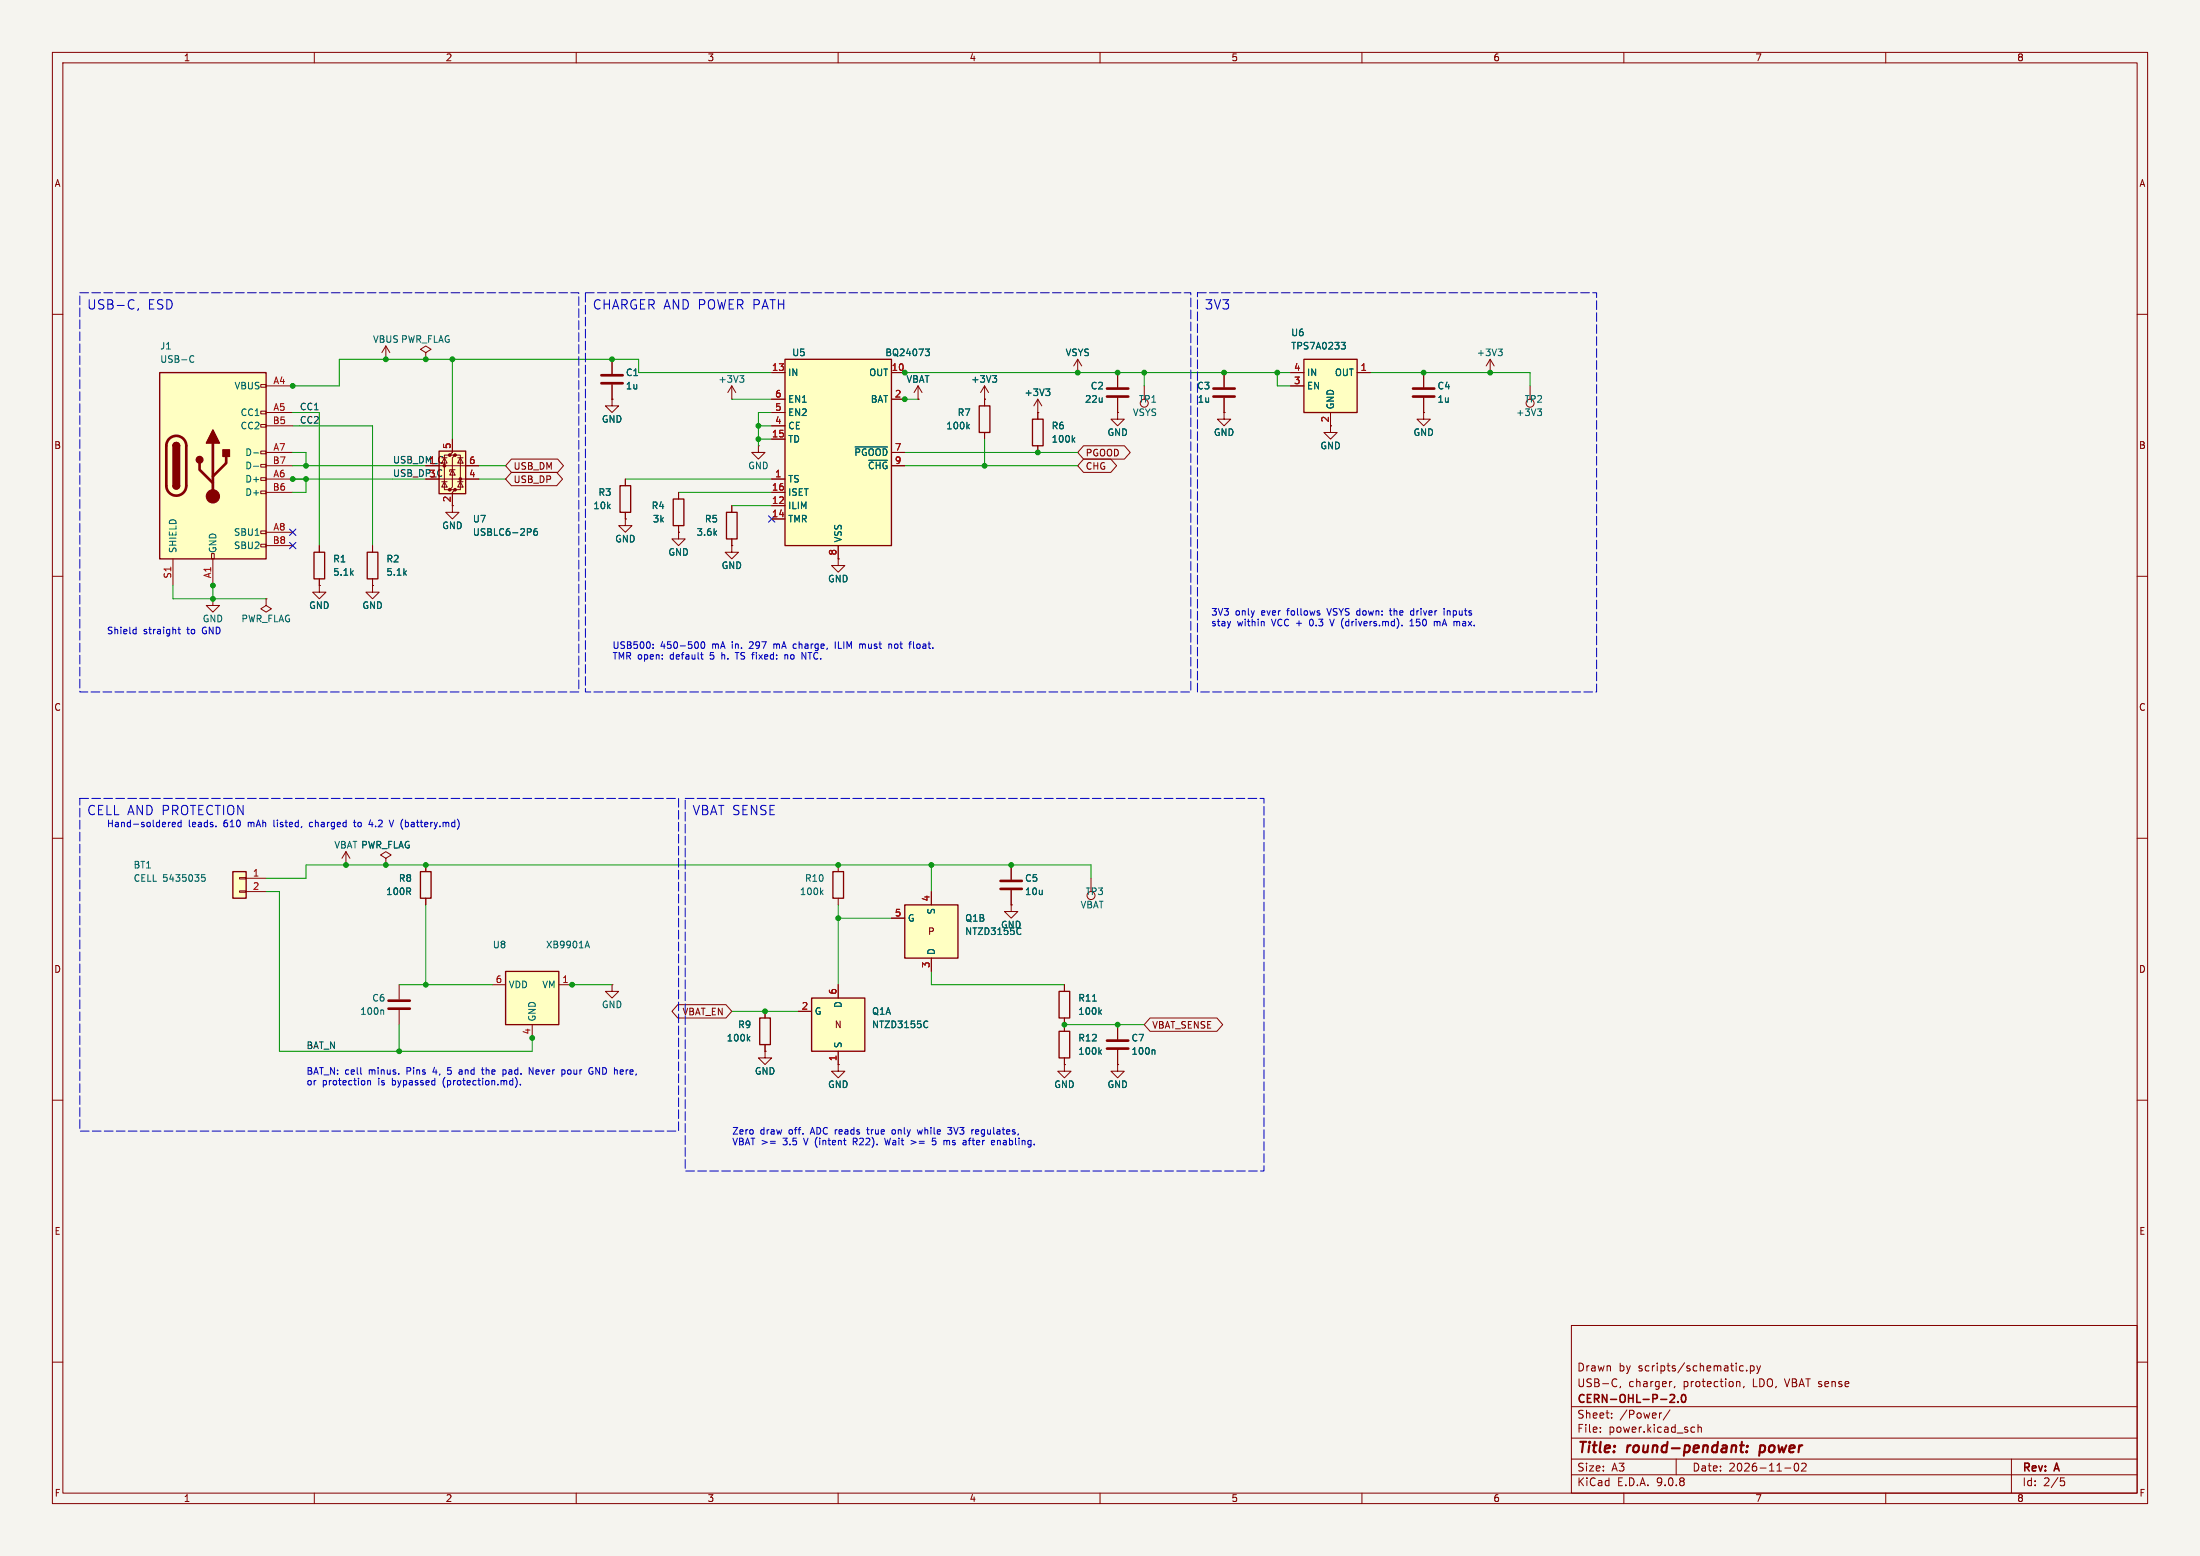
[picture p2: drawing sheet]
<svg xmlns="http://www.w3.org/2000/svg" width="420mm" height="297mm" viewBox="0 0 420 297" stroke-linecap="round" stroke-linejoin="round" font-family="sans-serif">
<path d="M0 0h420v297h-420z" fill="#f5f4ef" stroke="#f5f4ef" stroke-width=".19"/>
<g fill="none" stroke="#840000" stroke-width=".19">
<path d="M10 10h400v277h-400zM12 12h396v273h-396zM60 10v2M110 10v2M160 10v2M210 10v2M260 10v2M310 10v2M360 10v2M10 60h2M116.8 76.2v1.3h1.3l-1.3 1.2-1.2-1.2h1.2M116.8 76.2h.1"/>
<path d="M139.7 76.2h.1M139.7 73.7l-.8 1.2M139.7 73.7l.8 1.2M139.7 73.7v2.5M205.7 71.1h.1M205.7 68.6l-.7 1.3M205.7 68.6l.8 1.3M205.7 68.6v2.5M218.4 73.7v2.5M408 60h2M119.4 99.1v1.2h1.2l-1.2 1.3-1.3-1.3h1.3M119.4 99.1h.1"/>
<path d="M129.5 94v1.3M139.7 96.5v1.3M144.8 85.1v1.3h1.2l-1.2 1.2-1.3-1.2h1.3M144.8 85.1h.1M10 110h2M129.5 100.3v1.3M139.7 104.1v1.3h1.3l-1.3 1.3-1.3-1.3h1.3M139.7 104.1h.1M139.7 102.9v1.2M160 106.7v1.3h1.3l-1.3 1.2-1.3-1.2h1.3M160 106.7h.1M408 110h2"/>
<path d="M10 160h2M408 160h2M10 210h2M408 210h2M300 253h108v32h-108zM10 260h2M300 278.5h108M300 274.5h108M300 268.5h108M305.5 273.2v.2M305.5 272.5v.1M307.7 270.5v.2"/>
<path d="M307.7 269.8v.1M308.6 263.3h.1M308.7 264.5l-.1 .1M309.4 264.6l-.2 .3M317.2 269.7l-.3 .1M318.8 269.1l-1.3 1.9M319 263.7h.2M319.7 264.6l-.1 .3M320 278.5v3M323.1 272.4l.4 .1M323.5 273.3l-.4 .1M324.2 272.5l.2-.1 .3 .1 .1 .9"/>
<path d="M324.2 271.9v1.5M331.6 263.8h.5l.1 .9M332.2 261.6h.6M332.2 260.8h.6M332.9 264.6l-.1 .3M333.4 261.5v.2M334.2 260.8l.4-.1 .3 .3-.2 .6h-.5M334.2 260.7v1.5M335.4 260.7l.3 1M335.7 261.7l-.3 .5M336.1 260.7l-.4 1M342.7 279.4a.81 .81 0 0 0 .3 1.4l.2-.2 .2-.4-.2-.8"/>
<path d="M344.7 279.4v.5l-.8 .9h.9M384 278.5v6.5M408 260h2M60 285v2M110 285v2M160 285v2M210 285v2M260 285v2M300 281.5h108M310 285v2M340.7 280.2h1.2M360 285v2"/>
<path d="M393.4 282.1h.7M393.5 282.7h.4l.3 .2-.2 .6-.5 .1"/>
<circle cx="218.4" cy="77" r=".76"/>
</g>
<path d="M332.2 275.9h.7M332.5 275.2l-.2 1.7 .1 .2 .4 .1M333.5 277l-.1 .2M333.6 276v.2M336.1 275.9l-.3 2" fill="none" stroke="#840000" stroke-width=".4"/>
<path d="M318.8 266.3l.6-.1 .2 .1 .1 .3-.9 1.1h.9M320.3 267.5v.2M321.1 266.3l.2-.1a.8 .8 0 0 1 .5 .7 .8 .8 0 0 1-.5 .8l-.2-.2-.1-.4z" fill="none" stroke="#840000" stroke-width=".3"/>
<path d="M128.5 95.3h2.1v5h-2.1zM138.7 97.8h2v5.1h-2z" fill="none" stroke="#840000" stroke-width=".25"/>
<path d="M141.2 71.7h.8l-.4 .5M141.8 72.2l.2 .2v.3l-.2 .3" fill="none" stroke="#006464" stroke-width=".19"/>
<path d="M172.7 172.7h10.2v10.2h-10.2z" fill="#ffffc2"/>
<path d="M118.4 92.7h2v5.1h-2zM197.1 80h2v5.1h-2zM172.7 172.7h10.2v10.2h-10.2z" fill="none" stroke="#840000" stroke-width=".25"/>
<path d="M116.8 68.6v2.8M116.8 73.4v2.8M198.1 78.7v1.3M119.4 91.4v1.3M119.4 97.8v1.3M198.1 85.1v1.3M170.2 175.3h2.5M177.8 170.2v2.5M177.8 182.9v2.5" fill="none" stroke="#840000" stroke-width=".19"/>
<path d="M204.8 83.9l.4 .5M205.2 83.6l-.5 .4M194.9 178.3l-.4 .1" fill="none" stroke="#006464" stroke-width=".19"/>
<path d="M114.8 71.6h4.1M114.8 73.2h4.1" fill="none" stroke="#840000" stroke-width=".51"/>
<path d="M149.9 68.6h20.3v35.5h-20.3z" fill="#ffffc2"/>
<path d="M149.9 68.6h20.3v35.5h-20.3zM186.9 77.5h2.1v5.1h-2.1zM145 194.3h2.1v5.1h-2.1z" fill="none" stroke="#840000" stroke-width=".25"/>
<g fill="none" stroke="#840000" stroke-width=".19">
<path d="M147.3 71.1h2.6M147.3 76.2h2.6M147.3 78.7h2.6M170.2 71.1h2.5M170.2 76.2h2.5M175.3 76.2h.1M175.3 73.7l-.8 1.2M175.3 73.7l.7 1.2M175.3 73.7v2.5M188 76.2h.1M188 73.7v3.8M188 73.7l-.8 1.2"/>
<path d="M188 73.7l.7 1.2M198.1 78.7h.1M198.1 76.2l-.7 1.3M198.1 76.2l.8 1.3M198.1 76.2v2.5M147.3 81.3h2.6M147.3 83.8h2.6M147.3 91.4h2.6M147.3 94h2.6M147.3 96.5h2.6M147.3 99.1h2.6M170.2 86.4h2.5"/>
<path d="M170.2 88.9h2.5M188 82.6v1.2M160 104.1v2.6M73.7 163.8l1-.6-1-.6-1.1 .6 1.1 .6v1.3M73.7 165.1h.1M193 165.1v2.8M193 169.9v2.8M76.2 188v2.8M76.2 192.8v2.8M116.8 188v1.2h1.3l-1.3 1.3-1.2-1.3h1.2M116.8 188h.1M146 193v1.3"/>
<path d="M146 199.4v1.3M146 200.7v1.2h1.3l-1.3 1.3-1.2-1.3h1.2M146 200.7h.1"/>
</g>
<path d="M176.6 66.6h.8l-.4 .5 .4 .1v.4l-.2 .3h-.4M189.5 71.7h.8l-.5 .5M190 72.2l.3 .2v.3l-.3 .3M199.6 74.2h.8l-.4 .5M200.2 74.7l.2 .3v.3l-.2 .2M163.2 85.3h6.2M165.8 87.9h3.6M184.7 81.4l.4 .5M185.1 81l-.5 .5M73.1 192.8l.1 .2v.6M142.8 198.2l.4 .5M143.2 197.9l-.5 .4" fill="none" stroke="#006464" stroke-width=".19"/>
<path d="M191 168.1h4.1M191 169.7h4.1M74.2 191h4M74.2 192.5h4" fill="none" stroke="#840000" stroke-width=".51"/>
<path d="M96.5 185.4h10.2v10.2h-10.2z" fill="#ffffc2"/>
<path d="M159 166.4h2v5.1h-2zM96.5 185.4h10.2v10.2h-10.2zM202.2 189.2h2v5.1h-2zM202.2 196.9h2v5h-2z" fill="none" stroke="#840000" stroke-width=".25"/>
<g fill="none" stroke="#840000" stroke-width=".19">
<path d="M73.7 68.6h.1M73.7 66l-.8 1.3M73.7 66l.7 1.3M73.7 66v2.6M81.3 67.3l1-.6-1-.7-1 .7 1 .6v1.3M81.3 68.6h.1M129.5 101.6v1.3h1.3l-1.3 1.2-1.2-1.2h1.2M129.5 101.6h.1M160 165.1v1.3M160 171.5v1.2M193 172.7v1.3h1.3l-1.3 1.3-1.2-1.3h1.2M193 172.7h.1"/>
<path d="M208.3 167.6v2.6M94 188h2.5M101.6 195.6v2.5M106.7 188h2.5M203.2 188v1.2M203.2 194.3v2.6M213.4 195.6v2.8M203.2 203.2v1.3h1.3l-1.3 1.2-1.3-1.2h1.3M203.2 203.2h.1M203.2 201.9v1.3M213.4 200.4v2.8"/>
<circle cx="208.3" cy="170.9" r=".76"/>
</g>
<path d="M112.1 179.6l.4 1.3M156.8 170.3l.3 .5M157.1 169.9l-.5 .5M111.8 180.6h.6M208.6 191.1h.7M209.9 193.1l.4 .5M210.3 192.8l-.5 .5M209.9 200.8l.4 .4M210.3 200.4l-.5 .5M220.3 200.4l.2 .2v.6" fill="none" stroke="#006464" stroke-width=".19"/>
<path d="M211.3 198.6h4.1M211.3 200.2h4.1" fill="none" stroke="#840000" stroke-width=".51"/>
<path d="M154.9 190.5h10.2v10.2h-10.2z" fill="#ffffc2"/>
<path d="M59.9 105.4h2.1v5.1h-2.1zM70.1 105.4h2v5.1h-2zM154.9 190.5h10.2v10.2h-10.2z" fill="none" stroke="#840000" stroke-width=".25"/>
<g fill="none" stroke="#840000" stroke-width=".19">
<path d="M284.5 71.1h.1M284.5 68.6l-.8 1.3M284.5 68.6l.7 1.3M284.5 68.6v2.5M86.4 96.5v1.3h1.2l-1.2 1.3-1.3-1.3h1.3M61 111.8v1.2h1.2l-1.2 1.3-1.3-1.3h1.3M61 111.8h.1M61 104.1v1.3M61 110.5v1.3M71.1 111.8v1.2h1.3l-1.3 1.3-1.3-1.3h1.3M71.1 111.8h.1M71.1 104.1v1.3"/>
<path d="M71.1 110.5v1.3M66 165.1h.1M66 162.6l-.7 1.2M66 162.6l.8 1.2M66 162.6v2.5M152.4 193h2.5M160 188v2.5M160 203.2v1.3h1.3l-1.3 1.2-1.3-1.2h1.3M160 203.2h.1M160 200.7v2.5M213.4 203.2v1.3h1.2l-1.2 1.2-1.3-1.2h1.3M213.4 203.2h.1"/>
</g>
<path d="M286 66.6h.8l-.4 .5M286.5 67.1l.3 .2v.3l-.3 .3M176.8 194.9l.3 .1M177.1 196l-.3 .2" fill="none" stroke="#006464" stroke-width=".19"/>
<path d="M83.8 86.1h5.1v8.1h-5.1z" fill="#ffffc2"/>
<g fill="#840000" stroke="#840000" stroke-width=".19">
<circle cx="85.9" cy="86.9" r=".25"/>
<circle cx="85.9" cy="93.5" r=".25"/>
<circle cx="86.9" cy="86.9" r=".25"/>
<circle cx="86.9" cy="93.5" r=".25"/>
<circle cx="87.9" cy="91.4" r=".25"/>
</g>
<g fill="none" stroke="#840000" stroke-width=".19">
<path d="M83.8 88.9h7.6M83.8 91.4h7.6M84.3 91.9h1M84.3 87.4h1M84.8 87.4l.5 1h-1zM84.8 91.9l.5 1.1h-1zM85.9 86.9h-1.1v6.6h1.1M86.4 83.8v2.6l-.5 .5h1l-.5 .5v5.6l-.5 .5h1l-.5 .5v2.5M86.4 89.7l.5 1h-1zM86.9 89.7h-1v.3M86.9 86.9h1v6.6h-1M87.4 91.9h1"/>
<path d="M87.4 87.4h1M87.9 87.4l.5 1h-1zM87.9 91.9l.5 1.1h-1z"/>
</g>
<path d="M83.8 86.1h5.1v8.1h-5.1z" fill="none" stroke="#840000" stroke-width=".25"/>
<path d="M101.3 101l.1 .2-.1 .3M102.5 100.9l-.4 .1a.86 .86 0 0 0 0 1.2l.5-.1v-.5l-.2-.2-.4 .1-.1 .1" fill="none" stroke="#006464" stroke-width=".19"/>
<path d="M30.5 71.1h20.3v35.6h-20.3z" fill="#ffffc2"/>
<g fill="none" stroke="#840000" stroke-width=".19">
<path d="M49.8 73.4h1v.5h-1zM49.8 78.5h1v.5h-1zM50.8 73.7h5.1M50.8 78.7h5.1M233.7 78.7v1.3h1.2l-1.2 1.3-1.3-1.3h1.3M233.7 78.7h.1M233.7 71.1v2.8M233.7 75.9v2.8M292.1 73.7v2.5M49.8 81h1v.5h-1zM49.8 86.1h1v.5h-1zM49.8 88.6h1v.6h-1z"/>
<path d="M49.8 91.2h1v.5h-1zM49.8 93.7h1v.5h-1zM50.8 81.3h5.1M50.8 86.4h5.1M50.8 88.9h5.1M50.8 91.4h5.1M50.8 94h5.1M254 81.3v1.3h1.3l-1.3 1.2-1.3-1.2h1.3M33 106.7v5.1M40.4 105.7h.5v1h-.5zM40.6 114.3v1.3h1.3l-1.3 1.2-1.2-1.2h1.2M40.6 114.3h.1"/>
<path d="M40.6 106.7v5.1M49.8 101.3h1v.6h-1zM49.8 103.9h1v.5h-1zM50.8 101.6h5.1M50.8 104.1h5.1M81.3 165.1v1.3M81.3 171.5v1.2"/>
<circle cx="292.1" cy="77" r=".76"/>
</g>
<path d="M30.5 71.1h20.3v35.6h-20.3zM33 85.1a.64 .64 0 0 1 .7-.6 .64 .64 0 0 1 .6 .6M33 92.7a.64 .64 0 0 0 .7 .6 .64 .64 0 0 0 .6-.6M80.3 166.4h2v5.1h-2z" fill="none" stroke="#840000" stroke-width=".25"/>
<path d="M231.6 74.2h4.1M231.6 75.7h4.1M32.3 83.8a1.9 1.9 0 0 1 2.1-.5 1.9 1.9 0 0 1 1.2 1.8v7.6a1.91 1.91 0 0 1-1.9 1.9 1.91 1.91 0 0 1-2-1.9l.1-7.8 .1-.6zM38.1 88.4v1.3l2.5 2.5M40.6 84.6v10.1M43.2 87.1v1.3l-2.6 2.5" fill="none" stroke="#840000" stroke-width=".51"/>
<g fill="#840000" stroke="#840000" stroke-width=".25">
<path d="M33 85.1h1.3v7.6h-1.3z"/>
<path d="M33.2 84.6a.64 .64 0 0 1 .7-.1 .64 .64 0 0 1 .4 .6h-1.3z"/>
<path d="M33 92.7h1.3a.64 .64 0 0 1-.6 .6 .64 .64 0 0 1-.7-.6z"/>
<path d="M40.6 82l1.3 2.6h-2.5z"/>
<path d="M42.5 85.9h1.3v1.2h-1.3z"/>
<circle cx="38.1" cy="87.8" r=".63"/>
</g>
<circle cx="40.6" cy="94.7" r="1.27" fill="#840000" stroke="#840000" stroke-width=".19"/>
<path d="M36.5 68h.5M37 69l-.5 .1M293.5 78h.8l-.4 .5M294 78.5l.3 .3v.3l-.3 .2M48.4 86.5h1M48.4 89h1" fill="none" stroke="#006464" stroke-width=".19"/>
<path d="M248.9 68.6h10.2v10.1h-10.2z" fill="#ffffc2"/>
<path d="M248.9 68.6h10.2v10.1h-10.2z" fill="none" stroke="#840000" stroke-width=".25"/>
<path d="M213.4 78.7v1.3h1.2l-1.2 1.3-1.3-1.3h1.3M213.4 78.7h.1M246.4 71.1h2.5M246.4 73.7h2.5M254 78.7v2.6M259.1 71.1h2.5M271.8 78.7v1.3h1.2l-1.2 1.3-1.3-1.3h1.3M271.8 78.7h.1M50.8 114.3v1.3l1 .6-1 .6-1-.6 1-.6M50.8 114.3h.1" fill="none" stroke="#840000" stroke-width=".19"/>
<path d="M256 65.3h.8l-.4 .5 .4 .2v.4l-.2 .2h-.4" fill="none" stroke="#006464" stroke-width=".19"/>
<path d="M44.4 166.4h2.6v5.1h-2.6z" fill="#ffffc2"/>
<path d="M44.4 166.4h2.6v5.1h-2.6z" fill="none" stroke="#840000" stroke-width=".25"/>
<g fill="none" stroke="#840000" stroke-width=".19">
<path d="M116.8 76.2h.1M116.8 68.6v2.8M116.8 73.4v2.8M147.3 71.1h2.6M147.3 76.2h2.6M147.3 78.7h2.6M170.2 71.1h2.5M170.2 76.2h2.5M175.3 76.2h.1M188 76.2h.1M188 76.2v1.3M198.1 78.7h.1"/>
<path d="M198.1 78.7v1.3M205.7 71.1h.1M213.4 78.7h.1M213.4 71.1v2.8M213.4 75.9v2.8M233.7 78.7h.1M233.7 71.1v2.8M233.7 75.9v2.8M246.4 71.1h2.5M246.4 73.7h2.5M254 78.7v2.6M259.1 71.1h2.5"/>
<path d="M271.8 78.7h.1M271.8 71.1v2.8M271.8 75.9v2.8M86.4 83.8v2.6M86.4 94v2.5M88.9 88.9h2.5M88.9 91.4h2.5M97.6 87.6h8.9l1.1 1.3-1.1 1.3h-8.9l-1.1-1.3zM97.6 90.2h8.7l1.1 1.2-1.1 1.3h-8.7l-1.1-1.3zM119.4 99.1h.1M119.4 91.4v1.3M119.4 97.8v1.3"/>
<path d="M129.5 94v1.3M139.7 96.5v1.3M147.3 91.4h2.6M147.3 81.3h2.6M147.3 83.8h2.6M147.3 94h2.6M147.3 96.5h2.6M147.3 99.1h2.6M170.2 88.9h2.5M170.2 86.4h2.5M188 82.6v1.2M198.1 85.1v1.3"/>
<path d="M206.9 87.6h5.2l1.1 1.3-1.1 1.3h-5.2l-1.2-1.3zM206.9 85.1h7.8l1.1 1.3-1.1 1.2h-7.8l-1.2-1.2zM61 111.8h.1M61 104.1v1.3M61 110.5v1.3M71.1 111.8h.1M71.1 104.1v1.3M71.1 110.5v1.3M129.5 101.6h.1M129.5 100.3v1.3M139.7 104.1h.1M139.7 102.9v1.2"/>
<path d="M160 106.7h.1M160 104.1v2.6M45.7 167.5h1.3v.3h-1.3zM45.7 170.1h1.3v.2h-1.3zM47 167.6h3.8M47 170.2h3.8M73.7 165.1h.1M81.3 165.1v1.3M81.3 171.5v1.2M170.2 175.3h2.5M177.8 170.2v2.5M193 172.7h.1"/>
<path d="M193 165.1v2.8M193 169.9v2.8M129.4 191.8h9.2l1.1 1.2-1.1 1.3h-9.2l-1.1-1.3zM146 193v1.3M146 199.4v1.3M152.4 193h2.5M160 188v2.5M177.8 182.9v2.5M203.2 188v1.2M203.2 194.3v2.6M213.4 195.6v2.8M219.6 194.3h12.7l1.1 1.3-1.1 1.3h-12.7l-1.2-1.3z"/>
<path d="M146 200.7h.1M160 203.2h.1M160 200.7v2.5M203.2 203.2h.1M203.2 201.9v1.3M213.4 203.2h.1M213.4 200.4v2.8"/>
</g>
<g fill="none" stroke="#006464" stroke-width=".19">
<path d="M176.6 66.6h.8l-.4 .5 .4 .1v.4l-.2 .3h-.4M189.5 71.7h.8l-.5 .5M190 72.2l.3 .2v.3l-.3 .3M199.6 74.2h.8l-.4 .5M200.2 74.7l.2 .3v.3l-.2 .2M256 65.3h.8l-.4 .5 .4 .2v.4l-.2 .2h-.4M163.2 85.3h6.2M165.8 87.9h3.6M184.7 81.4l.4 .5M185.1 81l-.5 .5M204.8 83.9l.4 .5M205.2 83.6l-.5 .4"/>
<path d="M101.3 101l.1 .2-.1 .3M102.5 100.9l-.4 .1a.86 .86 0 0 0 0 1.2l.5-.1v-.5l-.2-.2-.4 .1-.1 .1M39.1 166.9h-.6v.7l.1-.2 .5 .1 .1 .2-.1 .4-.2 .1-.4-.1M194.9 178.3l-.4 .1M142.8 198.2l.4 .5M143.2 197.9l-.5 .4M176.8 194.9l.3 .1M177.1 196l-.3 .2M208.6 191.1h.7M209.9 193.1l.4 .5M210.3 192.8l-.5 .5M209.9 200.8l.4 .4"/>
<path d="M210.3 200.4l-.5 .5M220.3 200.4l.2 .2v.6"/>
</g>
<path d="M211.3 74.2h4.1M211.3 75.7h4.1M269.7 74.2h4.1M269.7 75.7h4.1" fill="none" stroke="#840000" stroke-width=".51"/>
<g fill="none" stroke="#009600" stroke-width=".19">
<path d="M55.9 78.7h5.1v25.4M86.4 68.6v15.2M139.7 76.2h7.6M147.3 71.1h-25.4v-2.5h-57.1v5.1h-8.9M147.3 78.7h-2.5v6.4M172.7 71.1h73.7M172.7 76.2h2.6M218.4 71.1v2.6M243.8 71.1v2.6h2.6M261.6 71.1h30.5v2.6M55.9 86.4h2.5v2.5M55.9 81.3h15.2v22.8"/>
<path d="M55.9 88.9h25.4M55.9 91.4h25.4M58.4 91.4v2.6h-2.5M91.4 88.9h5.1M91.4 91.4h5.1M119.4 91.4h27.9M129.5 94h17.8M139.7 96.5h7.6M144.8 81.3h2.5M144.8 83.8h2.5M172.7 86.4h33M172.7 88.9h33"/>
<path d="M188 83.8v5.1M33 111.8v2.5h17.8M40.6 111.8v2.5M50.8 167.6h7.6v-2.5h149.9v2.5M50.8 170.2h2.5v30.5h48.3v-2.6M81.3 172.7v15.3M160 175.3h10.2M160 172.7v15.3M177.8 165.1v5.1M76.2 188h17.8M76.2 195.6v5.1M109.2 188h7.6"/>
<path d="M139.7 193h12.7M177.8 185.4v2.6h25.4M203.2 195.6h15.2"/>
</g>
<path d="M146.7 98.5l1.2 1.2M147.9 98.5l-1.2 1.2M55.3 101l1.2 1.2M55.3 103.5l1.2 1.2M56.5 101l-1.2 1.2M56.5 103.5l-1.2 1.2" fill="none" stroke="#000084" stroke-width=".19"/>
<g fill="none" stroke="#0000c2" stroke-width=".19">
<path d="M25.5 57.3l.1 .1M25.6 58.8l-.1 .1M26.4 58.9l-.1 .3M26 119.7v1.3M34.1 119.7v1.1l.4 .2M241.2 118.6l.1 .2v.7M251.9 117.1v.3M253.3 116.1l.4 1.3M253.9 118.2l.4 1.3M265.2 116.6h.5M265.4 116.1v1.1l.3 .2M267.6 119.3v.2"/>
<path d="M269.2 119.5h.7M269.2 118.6l.3-.4v1.3M269.9 116.6h-.4l-.2 .2 .1 .6h.5M273.8 118.6v.9M273.8 118.7l.4-.1 .2 .2M274.4 118.8v.7M274.5 118.6l-.1 .2M275.7 116.1v.2M275.7 116.6v.8M276.3 116.6v.8M276.5 116.6l-.2 .1M25.6 120.1l.4 .1"/>
<path d="M26 120.9l-.4 .1M34 120.1h.5M124.7 123.6v.2M124.7 123v.1M133 122.5a.79 .79 0 0 1 0 1.3M133.8 125h.4M133.9 124.5v1.1l.3 .2M134 122.6l.1-.1a.68 .68 0 0 1 .5 .6 .68 .68 0 0 1-.5 .7 .84 .84 0 0 1-.1-1.2zM147.7 122.9v.9M147.9 122.9l-.2 .1M149.8 125.1l.4-.1 .2 .1M149.8 125v.8"/>
<path d="M151.5 123.7l.4 .1M151.9 122.9l-.4 .1M153.1 124.5l.7 1.3v-1.3M159.5 122.5v1.3M164.3 122.9l.4 .2M164.7 123.1v.7M164.8 122.9l-.1 .2M169.7 123h.5v.8M174.4 122.5v1.1l.2 .2M32.4 157h.1M32.9 157.4l.6-.1-.1-.3h-.3l-.2 .1v.6h.5M34.6 157h-.4l-.2 .2 .1 .5h.5"/>
<path d="M34.6 156.5v1.3M41.2 157.7v.1M59.3 157l-.2 .2v.4l.2 .2M67.5 157h.5M67.7 156.5v1.1l.3 .2M70.7 156.5l-.3 .9h.8M74.3 156.5l.4 1.3 .5-1.3M68.9 205h.1M70.2 206.2v.9M70.2 206.4l.2-.2 .3 .1v.8M76.1 204.9v.1M85.4 204.9l.2 .1"/>
<path d="M86.1 203.8h-.6l-.1 .6 .2-.1M87.6 204.9l.2 .1h.3M88 204.2l-.3 .1M88.1 204.6h-.3l-.2 .1M91.9 204.2h.5M92.1 203.8v1.1l.3 .1M96 204.3l.4-.1 .2 .2-.1 .6h-.5M97.9 205.8v1.3M97.9 207l-.1 .1M98.7 206.2v.8l-.3 .6M99.3 207v.1M101 203.8l.8 1.2v-1.2"/>
<path d="M107.7 204.3l.2 .1-.2 .6M108.4 204.3v.6M112.9 204.5h.3v.4l-.3 .1M113 203.8h.1M113.7 205v-1.2l.8 1.2M147.1 217.9h.9M147.1 218.2h.9M162.9 217.3v1.2M162.9 217.9h.5M165.4 215.6h.5M165.6 215.2l.1 1.2M168.9 217.3l.3 1.2 .2-.9"/>
<path d="M170.7 215.6l-.3 .1-.1 .2v.5l.4 .1M173.9 217.7l1 .3-1 .4M175.1 215.6l.3 .9 .2-.6 .2 .6M178 217.3v.6l.4-.2 .3 .3M178.7 218.3l-.3 .2-.4-.1M180.9 215.2h.8l-.4 .5 .3 .1 .1 .1M181.2 217.7h-.3l-.2 .2M181.7 216.2l-.2 .3-.6-.1M184.9 217.7h.4M186.7 215.6l-.5 .2 .1 .6 .4 .1M186.9 215.9l-.7 .2M189.8 218.5h-.3"/>
<path d="M189.8 217.7l.1 .3-.6 .1M190.4 217.7v.8M190.5 217.7l-.1 .1"/>
</g>
<path d="M15.2 55.9h95.3v76.2h-95.3zM111.8 55.9h115.5v76.2h-115.5zM228.6 55.9h76.2v76.2h-76.2zM15.2 152.4h114.3v63.5h-114.3zM130.8 152.4h110.5v71.1h-110.5z" fill="none" stroke="#0000c2" stroke-width=".19" stroke-dasharray="1.7 .6"/>
<g fill="#009600" stroke="#009600" stroke-width=".19">
<circle cx="58.4" cy="88.9" r=".46"/>
<circle cx="55.9" cy="91.4" r=".46"/>
<circle cx="58.4" cy="91.4" r=".46"/>
<circle cx="40.6" cy="111.8" r=".46"/>
<circle cx="55.9" cy="73.7" r=".46"/>
<circle cx="86.4" cy="68.6" r=".46"/>
<circle cx="73.7" cy="68.6" r=".46"/>
<circle cx="81.3" cy="68.6" r=".46"/>
<circle cx="81.3" cy="165.1" r=".46"/>
<circle cx="66" cy="165.1" r=".46"/>
<circle cx="73.7" cy="165.1" r=".46"/>
<circle cx="40.6" cy="114.3" r=".46"/>
<circle cx="116.8" cy="68.6" r=".46"/>
<circle cx="144.8" cy="81.3" r=".46"/>
<circle cx="144.8" cy="83.8" r=".46"/>
<circle cx="81.3" cy="188" r=".46"/>
<circle cx="109.2" cy="188" r=".46"/>
<circle cx="101.6" cy="198.1" r=".46"/>
<circle cx="76.2" cy="200.7" r=".46"/>
<circle cx="146" cy="193" r=".46"/>
<circle cx="160" cy="165.1" r=".46"/>
<circle cx="177.8" cy="165.1" r=".46"/>
<circle cx="160" cy="175.3" r=".46"/>
<circle cx="193" cy="165.1" r=".46"/>
<circle cx="203.2" cy="195.6" r=".46"/>
<circle cx="213.4" cy="195.6" r=".46"/>
<circle cx="198.1" cy="86.4" r=".46"/>
<circle cx="188" cy="88.9" r=".46"/>
<circle cx="172.7" cy="71.1" r=".46"/>
<circle cx="205.7" cy="71.1" r=".46"/>
<circle cx="172.7" cy="76.2" r=".46"/>
<circle cx="213.4" cy="71.1" r=".46"/>
<circle cx="218.4" cy="71.1" r=".46"/>
<circle cx="243.8" cy="71.1" r=".46"/>
<circle cx="233.7" cy="71.1" r=".46"/>
<circle cx="284.5" cy="71.1" r=".46"/>
<circle cx="271.8" cy="71.1" r=".46"/>
</g>
<g font-size="2.8" fill="#840000">
<text x="301" y="277.9">Title:</text>
<text x="310.6" y="277.9">round-pendant:</text>
<text x="336.8" y="277.9">power</text>
</g>
<g font-size="2.5" fill="#0000c2">
<text x="16.5" y="59.3">USB-C,</text>
<text x="28.1" y="59.3">ESD</text>
<text x="113" y="59.3">CHARGER AND POWER PATH</text>
<text x="229.9" y="59.3">3V3</text>
<text x="16.5" y="155.8">CELL AND PROTECTION</text>
<text x="132.1" y="155.8">VBAT SENSE</text>
</g>
<g font-size="2.1" fill="#840000">
<text x="301" y="262">Drawn</text>
<text x="309" y="262">by</text>
<text x="312.8" y="262">scripts/schematic.py</text>
<text x="301" y="268.2">CERN-OHL-P-2.0</text>
<text x="301" y="265">USB-C,</text>
<text x="310.9" y="265">charger,</text>
<text x="321.4" y="265">protection,</text>
<text x="334.7" y="265">LDO, VBAT sense</text>
<text x="301" y="273.7">File:</text>
<text x="301" y="271">Sheet:</text>
<text x="307.1" y="273.7">power.kicad_sch</text>
<text x="309.2" y="271">/Power/</text>
<text x="301" y="281.1">Size:</text>
<text x="307.6" y="281.1">A3</text>
<text x="323" y="281.1">Date:</text>
<text x="330" y="281.1">2026-11-02</text>
<text x="386" y="281.3">Rev:</text>
<text x="392.4" y="281.3">A</text>
<text x="301" y="283.9">KiCad</text>
<text x="308.7" y="283.9">E.D.A.</text>
<text x="316.3" y="283.9">9.0.8</text>
<text x="386" y="283.9">Id:</text>
<text x="390.1" y="283.9">2/5</text>
</g>
<g font-size="1.8" fill="#840000">
<text x="35" y="11.9">1</text>
<text x="85" y="11.9">2</text>
<text x="135" y="11.9">3</text>
<text x="185" y="11.9">4</text>
<text x="235" y="11.9">5</text>
<text x="285" y="11.9">6</text>
<text x="335" y="11.9">7</text>
<text x="385" y="11.9">8</text>
<text x="10.3" y="35.9">A</text>
<text x="408.3" y="35.9">A</text>
<text x="10.3" y="85.9">B</text>
<text x="74.9" y="88.6">USB_DM_C</text>
<text x="97.9" y="89.9">USB_DM</text>
<text x="207.2" y="89.9">CHG</text>
<text x="207.2" y="87.3">PGOOD</text>
<text x="408.2" y="85.9">B</text>
<text x="74.9" y="91.1">USB_DP_C</text>
<text x="86.1" y="96" transform="rotate(-90 86.1 96)">2</text>
<text x="97.9" y="92.4">USB_DP</text>
<text x="10.3" y="135.9">C</text>
<text x="408.2" y="135.9">C</text>
<text x="177.1" y="178.7">P</text>
<text x="10.3" y="185.9">D</text>
<text x="408.2" y="185.9">D</text>
<text x="130.2" y="194">VBAT_EN</text>
<text x="159.3" y="196.4">N</text>
<text x="219.9" y="196.5">VBAT_SENSE</text>
<text x="10.3" y="235.9">E</text>
<text x="408.3" y="235.9">E</text>
<text x="10.3" y="285.9">F</text>
<text x="35" y="286.9">1</text>
<text x="85" y="286.9">2</text>
<text x="135" y="286.9">3</text>
<text x="185" y="286.9">4</text>
<text x="235" y="286.9">5</text>
<text x="285" y="286.9">6</text>
<text x="335" y="286.9">7</text>
<text x="385" y="286.9">8</text>
<text x="408.3" y="285.9">F</text>
</g>
<g font-size="1.8" fill="#006464">
<text x="71.1" y="65.6">VBUS PWR_FLAG</text>
<text x="246.4" y="64.4">U6</text>
<text x="30.5" y="66.9">J1</text>
<text x="30.5" y="69.4">USB-C</text>
<text x="119.4" y="72">C1</text>
<text x="150.4" y="72">IN</text>
<text x="151.1" y="68.2">U5</text>
<text x="165.8" y="72">OUT</text>
<text x="168.9" y="68.2">BQ24073</text>
<text x="203.3" y="68.2">VSYS</text>
<text x="246.4" y="66.9">TPS7A0233</text>
<text x="249.4" y="72">IN</text>
<text x="254.7" y="72">OUT</text>
<text x="281.8" y="68.2">+3V3</text>
<text x="44.7" y="74.5">VBUS</text>
<text x="119.4" y="74.5">1u</text>
<text x="137.1" y="73.3">+3V3</text>
<text x="150.4" y="77.1">EN1</text>
<text x="166.1" y="77.1">BAT</text>
<text x="173" y="73.3">VBAT</text>
<text x="185.3" y="73.3">+3V3</text>
<text x="195.5" y="75.8">+3V3</text>
<text x="207" y="77.1">22u</text>
<text x="208.1" y="74.5">C2</text>
<text x="217.3" y="77.1">TP1</text>
<text x="228.4" y="74.5">C3</text>
<text x="228.6" y="77.1">1u</text>
<text x="249.4" y="74.5">EN</text>
<text x="274.3" y="74.5">C4</text>
<text x="274.3" y="77.1">1u</text>
<text x="291" y="77.1">TP2</text>
<text x="45.8" y="79.6">CC1</text>
<text x="45.8" y="82.1">CC2</text>
<text x="114.8" y="80.9">GND</text>
<text x="150.4" y="79.6">EN2</text>
<text x="150.4" y="82.1">CE</text>
<text x="180.6" y="82.1">100k</text>
<text x="182.7" y="79.6">R7</text>
<text x="200.7" y="82.1">R6</text>
<text x="211.3" y="83.4">GND</text>
<text x="216.2" y="79.6">VSYS</text>
<text x="231.6" y="83.4">GND</text>
<text x="254.9" y="78.2" transform="rotate(-90 254.9 78.2)">GND</text>
<text x="269.7" y="83.4">GND</text>
<text x="289.3" y="79.6">+3V3</text>
<text x="46.7" y="87.2">D-</text>
<text x="46.7" y="89.8">D-</text>
<text x="142.7" y="89.8">GND</text>
<text x="150.4" y="84.7">TD</text>
<text x="163" y="87.2">~{PGOOD}</text>
<text x="165.6" y="89.8">~{CHG}</text>
<text x="200.7" y="84.7">100k</text>
<text x="252" y="86">GND</text>
<text x="46.7" y="92.3">D+</text>
<text x="46.7" y="94.8">D+</text>
<text x="114.1" y="94.8">R3</text>
<text x="150.4" y="92.3">TS</text>
<text x="150.4" y="94.8">ISET</text>
<text x="84.3" y="101.2">GND</text>
<text x="90.2" y="99.9">U7</text>
<text x="113.2" y="97.4">10k</text>
<text x="124.3" y="97.4">R4</text>
<text x="124.5" y="99.9">3k</text>
<text x="134.5" y="99.9">R5</text>
<text x="150.4" y="97.4">ILIM</text>
<text x="150.4" y="99.9">TMR</text>
<text x="33.9" y="105.7" transform="rotate(-90 33.9 105.7)">SHIELD</text>
<text x="41.5" y="105.7" transform="rotate(-90 41.5 105.7)">GND</text>
<text x="44.6" y="102.5">SBU1</text>
<text x="44.6" y="105">SBU2</text>
<text x="63.5" y="107.5">R1</text>
<text x="73.7" y="107.5">R2</text>
<text x="90.2" y="102.5">USBLC6-2P6</text>
<text x="117.3" y="103.7">GND</text>
<text x="127.5" y="106.3">GND</text>
<text x="132.9" y="102.5">3.6k</text>
<text x="160.9" y="103.6" transform="rotate(-90 160.9 103.6)">VSS</text>
<text x="63.5" y="110.1">5.1k</text>
<text x="73.7" y="110.1">5.1k</text>
<text x="137.7" y="108.8">GND</text>
<text x="158" y="111.4">GND</text>
<text x="38.6" y="119">GND</text>
<text x="46" y="119">PWR_FLAG</text>
<text x="58.9" y="116.4">GND</text>
<text x="69.1" y="116.4">GND</text>
<text x="25.4" y="166">BT1</text>
<text x="63.7" y="162.2">VBAT PWR_FLAG</text>
<text x="68.8" y="162.2">PWR_FLAG</text>
<text x="25.4" y="168.5">CELL 5435035</text>
<text x="73.6" y="171">100R</text>
<text x="76" y="168.5">R8</text>
<text x="152.6" y="171">100k</text>
<text x="153.6" y="168.5">R10</text>
<text x="195.6" y="168.5">C5</text>
<text x="195.6" y="171">10u</text>
<text x="206.2" y="173.6">VBAT</text>
<text x="207.2" y="171">TP3</text>
<text x="173.2" y="176.1">G</text>
<text x="178.7" y="174.6" transform="rotate(-90 178.7 174.6)">S</text>
<text x="184.2" y="176.1">Q1B</text>
<text x="184.2" y="178.7">NTZD3155C</text>
<text x="191" y="177.4">GND</text>
<text x="94" y="181.2">U8</text>
<text x="104.1" y="181.2">XB9901A</text>
<text x="178.7" y="182.4" transform="rotate(-90 178.7 182.4)">D</text>
<text x="71" y="191.4">C6</text>
<text x="97" y="188.8">VDD</text>
<text x="103.4" y="188.8">VM</text>
<text x="205.7" y="191.4">R11</text>
<text x="68.7" y="193.9">100n</text>
<text x="102.5" y="195.1" transform="rotate(-90 102.5 195.1)">GND</text>
<text x="114.8" y="192.6">GND</text>
<text x="140.8" y="196.4">R9</text>
<text x="155.4" y="193.9">G</text>
<text x="160.9" y="192.5" transform="rotate(-90 160.9 192.5)">D</text>
<text x="166.4" y="193.9">Q1A</text>
<text x="166.4" y="196.4">NTZD3155C</text>
<text x="205.7" y="193.9">100k</text>
<text x="138.6" y="199">100k</text>
<text x="160.9" y="200.2" transform="rotate(-90 160.9 200.2)">S</text>
<text x="205.7" y="199">R12</text>
<text x="205.7" y="201.5">100k</text>
<text x="215.9" y="199">C7</text>
<text x="215.9" y="201.5">100n</text>
<text x="144" y="205.3">GND</text>
<text x="158" y="207.9">GND</text>
<text x="201.2" y="207.9">GND</text>
<text x="211.3" y="207.9">GND</text>
</g>
<g font-size="1.8" fill="#a90000">
<text x="147.3" y="70.9">13</text>
<text x="170.1" y="70.9">10</text>
<text x="246.9" y="70.9">4</text>
<text x="259.6" y="70.9">1</text>
<text x="52.1" y="73.4">A4</text>
<text x="147.9" y="75.9">6</text>
<text x="170.7" y="75.9">2</text>
<text x="246.9" y="73.4">3</text>
<text x="52" y="81">B5</text>
<text x="52.1" y="78.5">A5</text>
<text x="147.3" y="83.6">15</text>
<text x="147.9" y="78.5">5</text>
<text x="147.9" y="81">4</text>
<text x="253.7" y="80.7" transform="rotate(-90 253.7 80.7)">2</text>
<text x="52" y="88.6">B7</text>
<text x="52.1" y="86.1">A7</text>
<text x="81.8" y="88.6">1</text>
<text x="86.1" y="85.8" transform="rotate(-90 86.1 85.8)">5</text>
<text x="89.5" y="88.6">6</text>
<text x="170.7" y="86.1">7</text>
<text x="170.7" y="88.6">9</text>
<text x="52" y="93.7">B6</text>
<text x="52.1" y="91.2">A6</text>
<text x="81.8" y="91.2">3</text>
<text x="89.5" y="91.2">4</text>
<text x="147.3" y="93.7">16</text>
<text x="147.9" y="91.2">1</text>
<text x="52.1" y="101.3">A8</text>
<text x="147.3" y="96.3">12</text>
<text x="147.3" y="98.8">14</text>
<text x="52" y="103.9">B8</text>
<text x="159.8" y="106.1" transform="rotate(-90 159.8 106.1)">8</text>
<text x="32.8" y="110.5" transform="rotate(-90 32.8 110.5)">S1</text>
<text x="40.4" y="110.5" transform="rotate(-90 40.4 110.5)">A1</text>
<text x="48.2" y="167.4">1</text>
<text x="48.2" y="169.9">2</text>
<text x="177.5" y="172.2" transform="rotate(-90 177.5 172.2)">4</text>
<text x="170.7" y="175">5</text>
<text x="177.5" y="184.9" transform="rotate(-90 177.5 184.9)">3</text>
<text x="94.5" y="187.7">6</text>
<text x="107.2" y="187.7">1</text>
<text x="159.8" y="189.9" transform="rotate(-90 159.8 189.9)">6</text>
<text x="101.3" y="197.6" transform="rotate(-90 101.3 197.6)">4</text>
<text x="153" y="192.8">2</text>
<text x="159.8" y="202.6" transform="rotate(-90 159.8 202.6)">1</text>
</g>
<g font-size="1.8" fill="#0f0f0f">
<text x="57.1" y="80.9">CC2</text>
<text x="57.1" y="78.4">CC1</text>
<text x="58.4" y="200.3">BAT_N</text>
</g>
<g font-size="1.8" fill="#0000c2">
<text x="231.1" y="117.7">3V3</text>
<text x="231.1" y="119.7">stay</text>
<text x="235.8" y="117.7">only</text>
<text x="236.2" y="119.7">within</text>
<text x="240.9" y="117.7">ever</text>
<text x="242.9" y="119.7">VCC +</text>
<text x="246" y="117.7">follows</text>
<text x="250.5" y="119.7">0.3</text>
<text x="253.9" y="117.7">VSYS down:</text>
<text x="254.7" y="119.7">V (drivers.md).</text>
<text x="266.2" y="117.7">the</text>
<text x="270.2" y="119.7">150</text>
<text x="270.4" y="117.7">driver</text>
<text x="275" y="119.7">mA</text>
<text x="276.9" y="117.7">inputs</text>
<text x="279" y="119.7">max.</text>
<text x="20.3" y="121.3">Shield</text>
<text x="27.4" y="121.3">straight</text>
<text x="35.8" y="121.3">to</text>
<text x="38.9" y="121.3">GND</text>
<text x="116.8" y="124.1">USB500:</text>
<text x="126.1" y="124.1">450-500</text>
<text x="136.1" y="124.1">mA</text>
<text x="140" y="124.1">in.</text>
<text x="143.5" y="124.1">297</text>
<text x="148.3" y="124.1">mA</text>
<text x="152.3" y="124.1">charge,</text>
<text x="160.5" y="124.1">ILIM</text>
<text x="165.3" y="124.1">must</text>
<text x="171.1" y="124.1">not</text>
<text x="175.3" y="124.1">float.</text>
<text x="116.8" y="126.1">TMR open:</text>
<text x="128" y="126.1">default</text>
<text x="135.8" y="126.1">5</text>
<text x="138.2" y="126.1">h.</text>
<text x="141.1" y="126.1">TS fixed:</text>
<text x="150.9" y="126.1">no</text>
<text x="154.3" y="126.1">NTC.</text>
<text x="20.3" y="158.1">Hand-soldered</text>
<text x="35.9" y="158.1">leads.</text>
<text x="42.8" y="158.1">610</text>
<text x="47.6" y="158.1">mAh</text>
<text x="52.7" y="158.1">listed,</text>
<text x="59.7" y="158.1">charged</text>
<text x="68.5" y="158.1">to</text>
<text x="71.5" y="158.1">4.2</text>
<text x="75.7" y="158.1">V (battery.md)</text>
<text x="58.4" y="205.3">BAT_N: cell</text>
<text x="58.4" y="207.4">or</text>
<text x="61.5" y="207.4">protection</text>
<text x="70.5" y="205.3">minus.</text>
<text x="72.3" y="207.4">is</text>
<text x="75.1" y="207.4">bypassed</text>
<text x="77.9" y="205.3">Pins</text>
<text x="83.1" y="205.3">4,</text>
<text x="85" y="207.4">(protection.md).</text>
<text x="86.1" y="205.3">5</text>
<text x="88.5" y="205.3">and</text>
<text x="93.1" y="205.3">the</text>
<text x="97.2" y="205.3">pad.</text>
<text x="102.5" y="205.3">Never</text>
<text x="108.9" y="205.3">pour</text>
<text x="114.3" y="205.3">GND here,</text>
<text x="139.7" y="216.8">Zero</text>
<text x="139.7" y="218.8">VBAT &gt;=</text>
<text x="145.1" y="216.8">draw</text>
<text x="149.6" y="218.8">3.5</text>
<text x="150.7" y="216.8">off.</text>
<text x="153.8" y="218.8">V (intent</text>
<text x="155.1" y="216.8">ADC reads</text>
<text x="163.5" y="218.8">R22).</text>
<text x="166.2" y="216.8">true</text>
<text x="169.8" y="218.8">Wait</text>
<text x="171.2" y="216.8">only</text>
<text x="174.9" y="218.8">&gt;=</text>
<text x="176.3" y="216.8">while</text>
<text x="179.2" y="218.8">5</text>
<text x="181.6" y="218.8">ms</text>
<text x="182.3" y="216.8">3V3</text>
<text x="185.5" y="218.8">after</text>
<text x="186.9" y="216.8">regulates,</text>
<text x="191.2" y="218.8">enabling.</text>
</g>
</svg>
